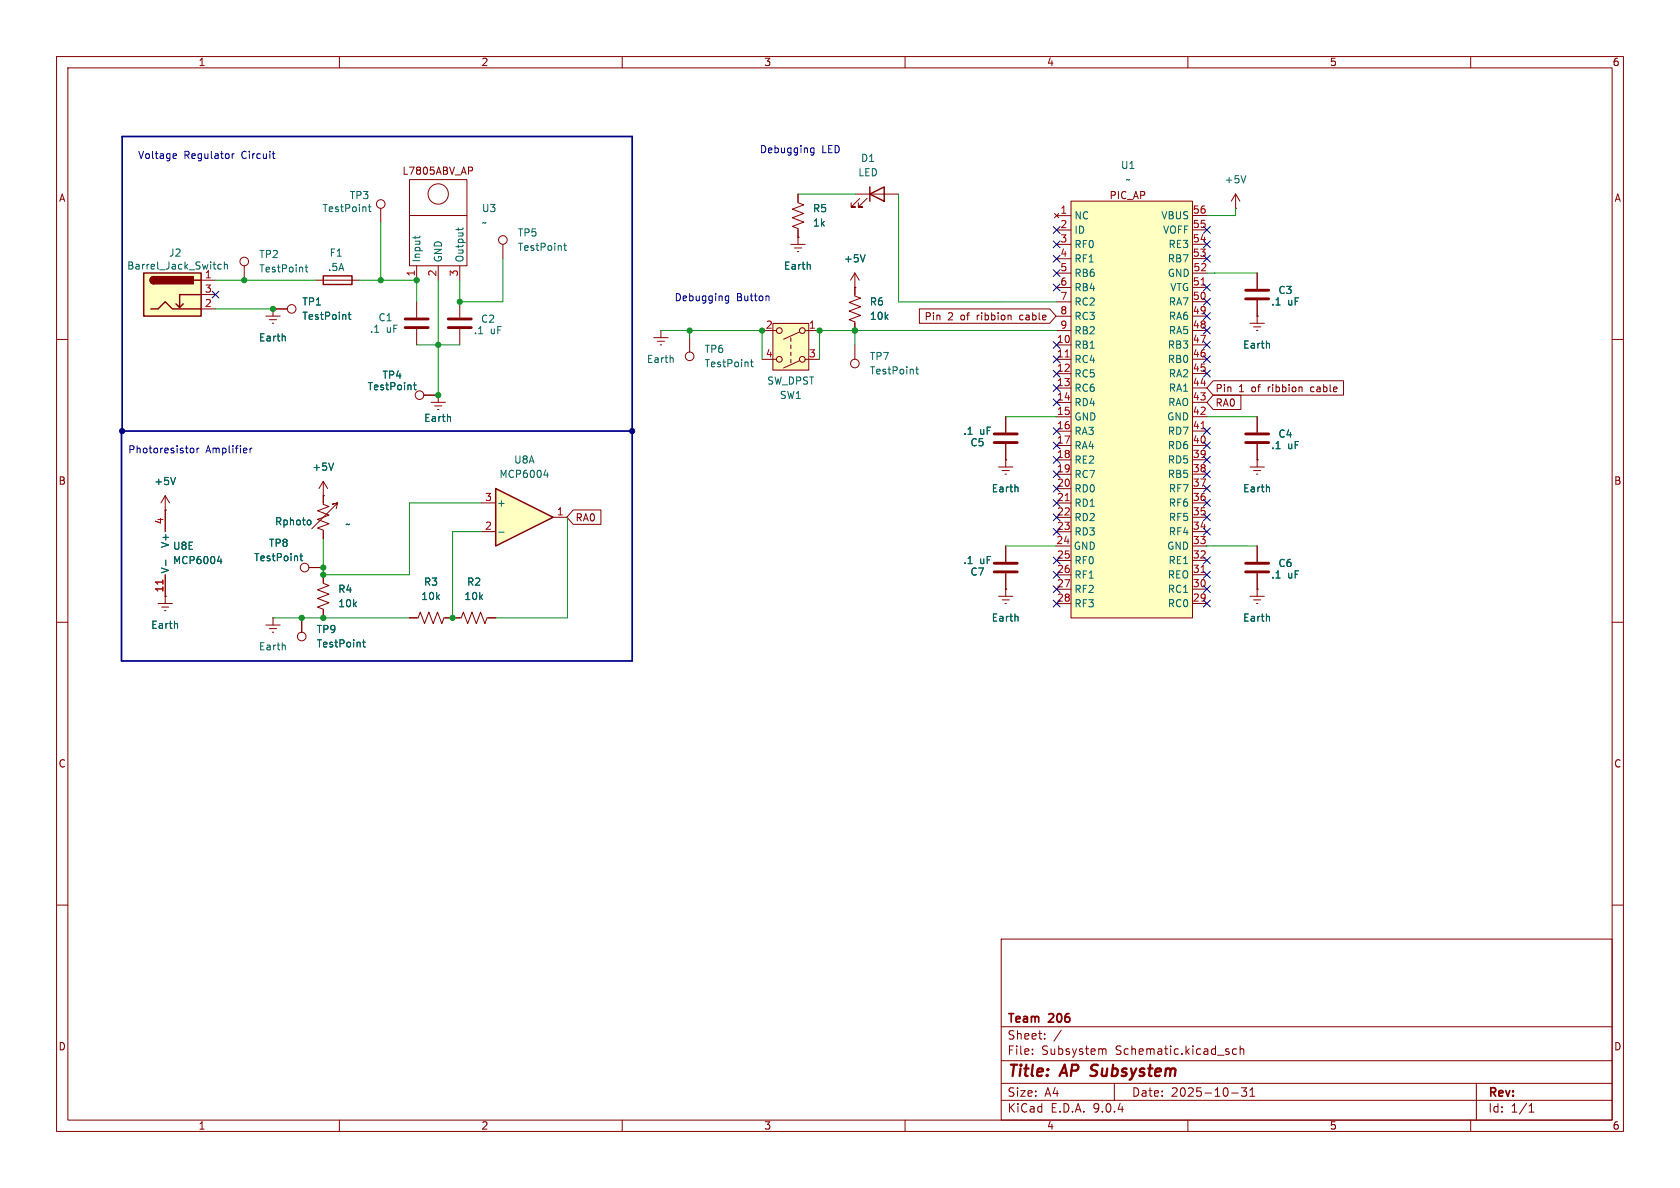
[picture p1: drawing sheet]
<svg xmlns="http://www.w3.org/2000/svg" width="297mm" height="210mm" viewBox="0 0 297 210" stroke-linecap="round" stroke-linejoin="round" font-family="sans-serif">
<g fill="none" stroke="#840000" stroke-width=".18">
<path d="M10 10h277v190h-277zM12 12h273v186h-273zM60 10v2M110 10v2M160 10v2M210 10v2M260 10v2M218.4 36.8h.1M218.4 34.3l-.7 1.3M218.4 34.3l.8 1.3M218.4 34.3v2.5M10 60h2"/>
<path d="M285 60h2M57.1 85.1v4.1l1.1 .3-2.1 .8 2.1 .8-2.1 .7 2.1 .8-2.1 .7 1 .4v1.6M57.1 87.6h.1M57.1 85.1l-.7 1.3M57.1 85.1l.8 1.3M59.4 89.9l.3-1-1 .3 1-.3-4.6 4.6M10 110h2M54.6 100.3h2.5M72.4 109.2h1.5l.4-1 .8 2 .7-2 .8 2 .7-2 .8 2 .4-1h1.5M285 110h2M10 160h2M177 166h108v32h-108z"/>
<path d="M285 160h2M60 198v2M110 198v2M160 198v2M177 194.5h108M177 191.5h108M177 187.5h108M177 181.5h108M182.5 186.3v.1M182.5 185.5v.1M184.7 183.6v.1M184.7 182.8v.1"/>
<path d="M187.6 182.1l-1.3 2M195 185.5h.5v.9M197 191.5v3M210 198v2M217.7 193.2h1.2M218.6 185.5l-.4-.1-.3 .3v.4l.1 .2h.6M219.2 185.5l.3-.1 .3 .1 .1 .9M219.2 184.9v1.5M219.5 192.3h.9l-.5 .6 .4 .1v.7l-.2 .1h-.4l-.2-.1M221 193.8h.8M221 192.7l.4-.4v1.5M260 198v2"/>
<path d="M261 191.5v6.5M270.3 196.6h.9M270.3 195.5l.4-.4v1.5"/>
<circle cx="53.8" cy="100.3" r=".76"/>
</g>
<path d="M192.7 190.1l.3 .1M193.1 188.4l-.2 .2 .1 .4" fill="none" stroke="#840000" stroke-width=".4"/>
<path d="M220.3 31.1l-.5 1.2M53 98.3h.5M53.2 97.9v1.1l.3 .1M54.7 91.9l.3 .3v.3l-.3 .3M59 81.9l-.5 1.2" fill="none" stroke="#006464" stroke-width=".18"/>
<path d="M189.3 35.6h21.5v73.6h-21.5z" fill="#ffffc2"/>
<g fill="none" stroke="#840000" stroke-width=".18">
<path d="M67.3 36.8v2.6M186.4 37.7l.8 .8M186.8 38.1h2.5M187.2 37.7l-.8 .8M189.3 35.6h21.5v73.6h-21.5zM210.8 38.1h2.6M186.8 40.7h2.5M186.8 43.2h2.5M186.8 45.7h2.5M186.8 48.3h2.5M186.8 50.8h2.5M186.8 53.4h2.5"/>
<path d="M186.8 55.9h2.5M186.8 58.4h2.5M210.8 40.6h2.6M210.8 43.2h2.6M210.8 53.3h2.6M210.8 58.4h2.6M210.8 45.7h2.6M210.8 50.8h2.6M210.8 55.9h2.6M210.9 48.3h2.6M186.8 61h2.5M186.8 63.5h2.5"/>
<path d="M186.8 66.1h2.5M186.8 68.6h2.5M186.8 71.1h2.5M186.8 73.7h2.5M186.8 76.2h2.5M186.8 78.8h2.5M210.8 63.5h2.6M210.8 68.6h2.6M210.8 73.7h2.6M210.8 78.7h2.6M210.8 61h2.6M210.8 66h2.6"/>
<path d="M210.8 71.1h2.6M210.8 76.2h2.6M222.2 73.7v2.8M222.2 78.5v2.8M29.2 90.2h.1M29.2 87.6v6.4M29.2 87.6l-.8 1.3M29.2 87.6l.8 1.3M186.7 96.5h2.5M186.8 81.3h2.5M186.8 83.8h2.5M186.8 86.4h2.5"/>
<path d="M186.8 88.9h2.5M186.8 91.5h2.5M186.8 94h2.5M186.8 99.1h2.5M210.8 96.5h2.6M210.8 83.8h2.6M210.8 86.4h2.6M210.8 91.4h2.6M210.8 81.3h2.6M210.8 88.9h2.6M210.8 94h2.6M210.8 99.1h2.6"/>
<path d="M27.9 106.7h2.6M28.6 107.3h1.2M29.1 108h.2M29.2 105.4h.1M29.2 101.6v5.1M186.8 101.6h2.5M186.8 104.2h2.5M186.8 106.7h2.5M210.8 101.6h2.6M210.8 106.7h2.6M210.8 104.1h2.6"/>
<circle cx="67.3" cy="36.1" r=".76"/>
</g>
<path d="M212.3 50.4h.8M188.3 63.1h.7M212.3 75.8h.8M188.3 88.5h.7M28.8 102.5v.8M212.3 101.2h.8" fill="none" stroke="#a90000" stroke-width=".18"/>
<path d="M220.2 76.7h4.1M220.2 78.2h4.1" fill="none" stroke="#840000" stroke-width=".51"/>
<path d="M65.1 36.6h.5M65.3 36.1v1.1l.3 .2M29.3 99v1M31 84.4l-.4 1.3M38.5 99.2h.7M39.1 98.8v.8M31.3 110.3l.1 .8" fill="none" stroke="#006464" stroke-width=".18"/>
<path d="M136.6 57.2h6.4v8.2h-6.4z" fill="#ffffc2"/>
<g fill="none" stroke="#840000" stroke-width=".18">
<path d="M134.7 58.4h2.6M136.6 57.2h6.4v8.2h-6.4zM139.8 59.7v.6M139.8 43.2h2.5M140.4 43.8h1.3M141 44.5h.2M141.1 41.9h.1M141.1 41.9v1.3M141.3 58.7l-2.8 1.3M142.3 58.4h2.6M221 57.2h2.5M221.6 57.8h1.3"/>
<path d="M222.1 58.4h.3M222.2 55.9h.1M222.2 48.3v2.8M222.2 53.1v4.1M134.7 63.5h2.6M139.8 61v.6M139.8 62.3v.6M139.8 63.5v.7M141.3 63.8l-2.8 1.2M142.3 63.5h2.6M176.5 82.6h2.6M177.2 83.2h1.2"/>
<path d="M177.7 83.8h.2M177.8 81.3h.1M177.8 81.3v1.3M80 109.2h1.5l.4-1 .8 2 .7-2 .8 2 .8-2 .7 2 .4-1h1.5"/>
<circle cx="137.8" cy="58.4" r=".51"/>
<circle cx="141.8" cy="58.4" r=".51"/>
<circle cx="137.8" cy="63.5" r=".51"/>
<circle cx="141.8" cy="63.5" r=".51"/>
</g>
<path d="M143.2 46.8l.1 .8M224.4 60.8v.7M179.9 86.2l.1 .7" fill="none" stroke="#006464" stroke-width=".18"/>
<path d="M220.2 51.3h4.1M220.2 52.8h4.1" fill="none" stroke="#840000" stroke-width=".51"/>
<path d="M87.6 86.4l10.2 5-10.2 5.1z" fill="#ffffc2"/>
<path d="M153.8 34.3l2.5-1.3v2.6zM153.8 33v2.6M57.1 48.8h5.1v1.5h-5.1zM87.6 86.4l10.2 5-10.2 5.1z" fill="none" stroke="#840000" stroke-width=".25"/>
<g fill="none" stroke="#840000" stroke-width=".18">
<path d="M141.1 34.3v1.5l1 .4-2 .8 2 .7-2 .8 2 .8-2 .7 1 .4v1.5M151.2 34.3h7.7M152 35.1l-1.5 1.5h.7h-.7v-.8M153.3 35.1l-1.6 1.5h.8h-.8v-.8M43.2 47v2.5M55.9 49.5h7.6M73.7 53.3v2.8M73.7 58.2v2.8M88.9 43.2v2.5M151.1 50.8h.1M151.1 48.3v4l1 .4-2 .8 2 .7-2 .8 2 .8-2 .7 1 .4v1.5M151.1 48.3l-.7 1.2"/>
<path d="M151.1 48.3l.8 1.2M74.9 69.9h2.6M151.1 61v2.5M177.8 73.7v2.8M177.8 78.5v2.8M85.1 88.9h2.5M85.1 94h2.5M97.8 91.4h2.5M177.8 96.5v2.8M47 110.5h2.5M47.6 111.1h1.3M48.1 111.8h.3"/>
<path d="M48.3 109.2h.1M48.3 109.2v1.3M53.3 109.2v2.6M57.1 101.6v1.5l1.1 .4-2.1 .8 2.1 .7-2.1 .8 2.1 .8-2.1 .7 1 .4v1.5M176.5 105.4h2.6M177.2 106h1.2M177.7 106.7h.2M177.8 104.1h.1M177.8 101.3v4.1M221 105.4h2.5M221.6 106h1.3M222.1 106.7h.3"/>
<path d="M222.2 104.1h.1M222.2 104.1v1.3"/>
<circle cx="43.2" cy="46.2" r=".76"/>
<circle cx="88.9" cy="42.4" r=".76"/>
<circle cx="74.2" cy="69.8" r=".76"/>
<circle cx="151.1" cy="64.3" r=".76"/>
<circle cx="53.3" cy="112.5" r=".76"/>
</g>
<g fill="none" stroke="#006464" stroke-width=".18">
<path d="M53.9 47.2h.5M54.1 46.8v1.1l.3 .2M99.7 43.4h.4M99.8 43v1.1l.3 .2M152.9 45l-.4 1.3M73.1 68.1h.5M73.3 67.6v1.1l.3 .2M161.9 65.3h.5M162.1 64.8v1.1l.3 .2M88.2 94.1h.9M96.2 84h.7M96.8 83.6v.8"/>
<path d="M50.4 114.1v.8M64.1 113.5h.5M64.3 113.1v1.1l.3 .2M179.9 109l.1 .8M224.4 109v.8"/>
</g>
<path d="M71.6 57.9h4.1M71.6 56.4h4.1M175.8 78.2h4M175.8 76.7h4M175.8 99.6h4M175.8 101.1h4" fill="none" stroke="#840000" stroke-width=".51"/>
<path d="M25.4 48.3h10.2v7.6h-10.2z" fill="#ffffc2"/>
<path d="M25.4 48.3h10.2v7.6h-10.2zM26.7 54.6h1.2l1.3-1.3 1.3 1.3h5.1M27.2 48.9a.64 .64 0 0 0-.7 .6 .64 .64 0 0 0 .7 .7M32.4 53.7l-.7 .7M34.3 49.5h1.3M35.6 52.1h-3.9v2.3l-.6-.7" fill="none" stroke="#840000" stroke-width=".25"/>
<g fill="#840000" stroke="#840000" stroke-width=".25">
<path d="M26.7 49.1l.5-.2v1.3a.63 .63 0 0 1-.6-.4 .63 .63 0 0 1 .1-.7z"/>
<path d="M27.2 48.9h7v1.3h-7z"/>
</g>
<g fill="none" stroke="#840000" stroke-width=".18">
<path d="M72.4 31.8h10.1v15.2h-10.1zM72.4 38.1h10.1M83.3 29.5l.2 .3v.3l-.2 .1M141.1 34.3v1.3M35.6 49.5h2.5M35.6 52.1h2.5M35.6 54.6h2.5M47 55.9h2.5M47.6 56.5h1.3M48.1 57.2h.3M48.3 54.6h.1M48.3 54.6h2.5"/>
<path d="M48.3 54.6v1.3M73.7 47v2.5M77.5 47v2.5M81.3 47v2.5M81.3 53.3v2.8M81.3 58.2v2.8M115.6 59.7h2.5M116.8 58.4h.1M116.8 58.4v1.3M121.9 59.7v2.5M141.1 41.9h.1M141.1 40.7v1.2"/>
<path d="M151.1 50.8h.1M151.1 50.8v1.3M151.1 57.2v1.2M162.5 54.6h23.1l1.1 1.3-1.1 1.3h-23.1zM222.2 55.9h.1M222.2 48.3v2.8M222.2 53.1v2.8M74.9 69.9h2.6M76.2 71.1h2.5M76.8 71.8h1.3M77.3 72.4h.3M77.5 69.9h.1"/>
<path d="M77.5 69.9v1.2M116.2 60.3h1.3M116.7 61h.3M177.8 73.7v2.8M177.8 78.5v2.8M214.5 67.3h23v2.6h-23l-1.1-1.3zM214.5 69.8h4.9v2.6h-4.9l-1.1-1.3zM222.2 73.7v2.8M222.2 78.5v4.1M29.2 90.2h.1M29.2 90.2v3.8M57.1 87.6h.1"/>
<path d="M57.1 87.6v1.3M57.1 94v1.3M101.3 90.1h4.9v2.6h-4.9l-1.1-1.3zM177.8 81.3h.1M177.8 96.5v2.8M221 82.6h2.5M221.6 83.2h1.3M222.1 83.8h.3M222.2 81.3h.1M222.2 96.5v2.8M29.2 105.4h.1M29.2 101.6v3.8"/>
<path d="M53.3 109.2v2.6M54.6 100.3h2.5M57.1 101.6v1.3M57.1 108v1.2M72.4 109.2h1.3M78.7 109.2h2.6M86.4 109.2h1.2M177.8 104.1h.1M177.8 101.3v2.8M222.2 104.1h.1M222.2 101.3v2.8"/>
<circle cx="77.5" cy="34.3" r="1.8"/>
<circle cx="51.6" cy="54.6" r=".76"/>
<circle cx="121.9" cy="63" r=".76"/>
</g>
<g fill="none" stroke="#006464" stroke-width=".18">
<path d="M39.1 46.8l-.3-.1-.3 .3 .1 .5h.5M39.7 46.8l.1-.1 .3 .1 .1 .8M39.7 46.3v1.3M50.4 59.5v.8M61.6 55.6h.4M61.7 55.2v1.1l.3 .2M73.4 41.7v.5M74.2 41.7v.3M81 40.3v.5M81.9 40.3l-.2 .3h-1.1M143.2 46.8l.1 .8M152.9 45l-.4 1.3"/>
<path d="M73.1 68.1h.5M73.3 67.6v1.1l.3 .2M79.6 73.7v.8M119 63.3v.8M132.7 64h.5M132.9 63.6v1.1l.3 .1M224.4 60.8v.7M29.3 99v1M31 84.4l-.4 1.3M38.5 99.2h.7M39.1 98.8v.8M53 98.3h.5"/>
<path d="M53.2 97.9v1.1l.3 .1M54.7 91.9l.3 .3v.3l-.3 .3M59 81.9l-.5 1.2M179.9 86.2l.1 .7M224.4 86.2v.7M31.3 110.3l.1 .8M64.1 113.5h.5M64.3 113.1v1.1l.3 .2M179.9 109l.1 .8M224.4 109v.8"/>
</g>
<path d="M79.2 56.4h4.1M79.2 57.9h4.1M220.2 99.6h4.1M220.2 101.1h4.1" fill="none" stroke="#840000" stroke-width=".51"/>
<path d="M21.6 76.2v-52.1h90.2v92.7h-90.3v-40.6h90.3" fill="none" stroke="#000084" stroke-width=".3"/>
<g fill="none" stroke="#009600" stroke-width=".18">
<path d="M67.3 39.4v10.1M141.1 34.3h10.1M158.9 34.3v19.1h27.9M218.4 36.8v1.3h-5M38.1 49.5h17.8M38.1 54.6h10.2M63.5 49.5h10.2v3.8M77.5 49.5v20.4M88.9 45.7v7.6h-7.6v-3.8M116.8 58.4h17.9v5.1M121.9 58.4v1.3M151.1 58.4v2.6"/>
<path d="M186.7 58.4h.1M186.8 58.4h-41.9v5.1M214.7 48.3h.1M222.2 48.3h-8.7M73.7 61h7.6M177.8 73.7h8.9M213.4 73.7h8.8M85.1 88.9h-12.7v12.7h-15.3v-6.3M85.1 94h-5.1v15.2M100.3 91.4v17.8h-12.7M177.8 96.5h8.9M213.3 96.5h.1"/>
<path d="M213.3 96.5h8.9M48.3 109.2h24.1"/>
</g>
<g fill="none" stroke="#000084" stroke-width=".18">
<path d="M37.5 51.5l1.2 1.2M38.7 51.5l-1.2 1.2M186.2 50.2l1.2 1.2M186.2 40.1l1.2 1.2M186.2 42.6l1.2 1.2M186.2 45.1l1.2 1.2M186.2 47.7l1.2 1.2M187.4 50.2l-1.2 1.2M187.4 40.1l-1.2 1.2M187.4 42.6l-1.2 1.2M187.4 45.1l-1.2 1.2M187.4 47.7l-1.2 1.2"/>
<path d="M212.8 57.8l1.2 1.2M212.8 55.3l1.2 1.2M212.8 52.7l1.2 1.2M212.8 50.2l1.2 1.2M212.8 45.1l1.2 1.2M212.8 42.6l1.2 1.2M212.8 40l1.2 1.2M214 57.8l-1.2 1.2M214 55.3l-1.2 1.2M214 52.7l-1.2 1.2M214 50.2l-1.2 1.2M214 45.1l-1.2 1.2"/>
<path d="M214 42.6l-1.2 1.2M214 40l-1.2 1.2M186.2 68l1.2 1.2M186.2 65.5l1.2 1.2M186.2 70.5l1.2 1.2M186.2 60.4l1.2 1.2M186.2 62.9l1.2 1.2M186.2 75.6l1.2 1.2M186.2 78.2l1.2 1.2M187.4 68l-1.2 1.2M187.4 65.5l-1.2 1.2M187.4 70.5l-1.2 1.2"/>
<path d="M187.4 60.4l-1.2 1.2M187.4 62.9l-1.2 1.2M187.4 75.6l-1.2 1.2M187.4 78.2l-1.2 1.2M212.8 60.4l1.2 1.2M212.8 75.6l1.2 1.2M212.8 62.9l1.2 1.2M212.8 65.4l1.2 1.2M212.8 78.1l1.2 1.2M214 60.4l-1.2 1.2M214 75.6l-1.2 1.2M214 62.9l-1.2 1.2"/>
<path d="M214 65.4l-1.2 1.2M214 78.1l-1.2 1.2M186.2 83.2l1.2 1.2M186.2 80.7l1.2 1.2M186.2 85.8l1.2 1.2M186.2 90.9l1.2 1.2M186.2 93.4l1.2 1.2M186.2 88.3l1.2 1.2M186.2 98.5l1.2 1.2M187.4 83.2l-1.2 1.2M187.4 80.7l-1.2 1.2M187.4 85.8l-1.2 1.2"/>
<path d="M187.4 90.9l-1.2 1.2M187.4 93.4l-1.2 1.2M187.4 88.3l-1.2 1.2M187.4 98.5l-1.2 1.2M212.8 90.8l1.2 1.2M212.8 98.5l1.2 1.2M212.8 85.8l1.2 1.2M212.8 88.3l1.2 1.2M212.8 83.2l1.2 1.2M212.8 80.7l1.2 1.2M212.8 93.4l1.2 1.2M214 90.8l-1.2 1.2"/>
<path d="M214 98.5l-1.2 1.2M214 85.8l-1.2 1.2M214 88.3l-1.2 1.2M214 83.2l-1.2 1.2M214 80.7l-1.2 1.2M214 93.4l-1.2 1.2M186.2 101l1.2 1.2M186.2 106.1l1.2 1.2M186.2 103.6l1.2 1.2M187.4 101l-1.2 1.2M187.4 106.1l-1.2 1.2M187.4 103.6l-1.2 1.2"/>
<path d="M212.8 106.1l1.2 1.2M212.8 101l1.2 1.2M212.8 103.5l1.2 1.2M214 106.1l-1.2 1.2M214 101l-1.2 1.2M214 103.5l-1.2 1.2"/>
</g>
<g fill="none" stroke="#0000c2" stroke-width=".18">
<path d="M30.8 27.2h.3l.1 .3-.6 .1M31.1 28h-.3M41.1 27.2v.8M41.4 27.2l-.3 .2M48.1 27.2h.5M48.4 28h.2M143.3 26.8l.2 .2 .4-.1M143.9 26.2v1l-.2 .2h-.3M143.9 26.2h-.4l-.2 .2M128.2 52.9l.3 .3 .3-.1M128.8 52.3v1l-.2 .3-.3-.1M128.8 52.4l-.3-.1-.3 .3"/>
<path d="M135.8 52.3l.2 .2v.7M33.7 79.3l.3-.1 .3 .3v.3l-.3 .3-.3-.1-.1-.2zM34.8 79.2v.9M35.2 79.2l-.4 .3M44.2 79.2v.9M44.6 79.2l-.4 .3"/>
</g>
<path d="M28.8 102.5v.8" fill="none" stroke="#a90000" stroke-width=".18"/>
<g fill="#000084" stroke="#000084" stroke-width=".18">
<circle cx="21.6" cy="76.2" r=".46"/>
<circle cx="111.8" cy="76.2" r=".46"/>
</g>
<g fill="#009600" stroke="#009600" stroke-width=".18">
<circle cx="53.3" cy="109.2" r=".46"/>
<circle cx="57.1" cy="109.2" r=".46"/>
<circle cx="80" cy="109.2" r=".46"/>
<circle cx="57.1" cy="101.6" r=".46"/>
<circle cx="57.1" cy="100.3" r=".46"/>
<circle cx="67.3" cy="49.5" r=".46"/>
<circle cx="43.2" cy="49.5" r=".46"/>
<circle cx="48.3" cy="54.6" r=".46"/>
<circle cx="144.9" cy="58.4" r=".46"/>
<circle cx="134.7" cy="58.4" r=".46"/>
<circle cx="121.9" cy="58.4" r=".46"/>
<circle cx="73.7" cy="49.5" r=".46"/>
<circle cx="77.5" cy="61" r=".46"/>
<circle cx="77.5" cy="69.9" r=".46"/>
<circle cx="81.3" cy="53.3" r=".46"/>
<circle cx="151.1" cy="58.4" r=".46"/>
</g>
<g font-size="2.8" fill="#840000">
<text x="178" y="190.9">Title:</text>
<text x="187.7" y="190.9">AP</text>
<text x="193.7" y="190.9">Subsystem</text>
</g>
<g font-size="2.1" fill="#840000">
<text x="178" y="184">Sheet:</text>
<text x="178" y="181.2">Team</text>
<text x="185.5" y="181.2">206</text>
<text x="178" y="186.7">File:</text>
<text x="184.1" y="186.7">Subsystem</text>
<text x="197.2" y="186.7">Schematic.kicad_sch</text>
<text x="178" y="196.9">KiCad</text>
<text x="178" y="194.1">Size:</text>
<text x="184.7" y="194.1">A4</text>
<text x="185.7" y="196.9">E.D.A.</text>
<text x="193.3" y="196.9">9.0.4</text>
<text x="200" y="194.1">Date:</text>
<text x="207" y="194.1">2025-10-31</text>
<text x="263" y="194.3">Rev:</text>
<text x="263" y="196.9">Id:</text>
<text x="267.1" y="196.9">1/1</text>
</g>
<g font-size="1.8" fill="#840000">
<text x="35" y="11.9">1</text>
<text x="85" y="11.9">2</text>
<text x="135" y="11.9">3</text>
<text x="185" y="11.9">4</text>
<text x="235" y="11.9">5</text>
<text x="285" y="11.9">6</text>
<text x="10.3" y="35.9">A</text>
<text x="71" y="31.1">L7805ABV_AP</text>
<text x="196.1" y="35.4">PIC_AP</text>
<text x="285.3" y="35.9">A</text>
<text x="163.3" y="56.8">Pin</text>
<text x="167.5" y="56.8">2</text>
<text x="169.9" y="56.8">of</text>
<text x="173" y="56.8">ribbion</text>
<text x="180.7" y="56.8">cable</text>
<text x="214.8" y="69.5">Pin</text>
<text x="219" y="69.5">1</text>
<text x="221.4" y="69.5">of</text>
<text x="224.4" y="69.5">ribbion</text>
<text x="232.2" y="69.5">cable</text>
<text x="214.8" y="72.1">RA0</text>
<text x="10.3" y="85.9">B</text>
<text x="285.3" y="85.9">B</text>
<text x="101.7" y="92.4">RA0</text>
<text x="10.3" y="135.9">C</text>
<text x="285.3" y="135.9">C</text>
<text x="10.3" y="185.9">D</text>
<text x="285.3" y="185.9">D</text>
<text x="35" y="199.9">1</text>
<text x="85" y="199.9">2</text>
<text x="135" y="199.9">3</text>
<text x="185" y="199.9">4</text>
<text x="235" y="199.9">5</text>
<text x="285" y="199.9">6</text>
</g>
<g font-size="1.8" fill="#0000c2">
<text x="24.3" y="28.3">Voltage</text>
<text x="32.5" y="28.3">Regulator</text>
<text x="42.8" y="28.3">Circuit</text>
<text x="134.2" y="27.3">Debugging</text>
<text x="145.3" y="27.3">LED</text>
<text x="119.2" y="53.4">Debugging</text>
<text x="130.2" y="53.4">Button</text>
<text x="22.6" y="80.3">Photoresistor</text>
<text x="36.4" y="80.3">Amplifier</text>
</g>
<g font-size="1.8" fill="#006464">
<text x="152.1" y="28.8">D1</text>
<text x="61.7" y="35.4">TP3</text>
<text x="151.6" y="31.4">LED</text>
<text x="198.1" y="30.1">U1</text>
<text x="198.9" y="32.6">~</text>
<text x="216.4" y="32.6">+5V</text>
<text x="56.9" y="37.7">TestPoint</text>
<text x="85.1" y="40.2">~</text>
<text x="85.1" y="37.7">U3</text>
<text x="143.6" y="37.7">R5</text>
<text x="143.6" y="40.3">1k</text>
<text x="189.8" y="39">NC</text>
<text x="189.8" y="41.5">ID</text>
<text x="205.2" y="39">VBUS</text>
<text x="205.5" y="41.5">VOFF</text>
<text x="22.4" y="47.9">Barrel_Jack_Switch</text>
<text x="29.8" y="45.6">J2</text>
<text x="45.7" y="45.8">TP2</text>
<text x="58.2" y="45.6">F1</text>
<text x="74.5" y="46.5" transform="rotate(-90 74.5 46.5)">Input</text>
<text x="78.3" y="46.5" transform="rotate(-90 78.3 46.5)">GND</text>
<text x="82.1" y="46.5" transform="rotate(-90 82.1 46.5)">Output</text>
<text x="91.4" y="42">TP5</text>
<text x="91.4" y="44.6">TestPoint</text>
<text x="138.5" y="47.9">Earth</text>
<text x="149.1" y="46.6">+5V</text>
<text x="189.8" y="44.1">RF0</text>
<text x="189.8" y="46.6">RF1</text>
<text x="206.4" y="46.6">RB7</text>
<text x="206.5" y="44">RE3</text>
<text x="45.7" y="48.4">TestPoint</text>
<text x="57.9" y="48.1">.5A</text>
<text x="189.8" y="49.1">RB6</text>
<text x="189.8" y="51.7">RB4</text>
<text x="206.3" y="49.1">GND</text>
<text x="206.8" y="51.7">VTG</text>
<text x="225.9" y="52.2">C3</text>
<text x="53.3" y="54.2">TP1</text>
<text x="53.3" y="56.7">TestPoint</text>
<text x="65.3" y="59">.1</text>
<text x="66.8" y="57">C1</text>
<text x="68.3" y="59">uF</text>
<text x="83.7" y="59.3">.1</text>
<text x="84.9" y="57.3">C2</text>
<text x="86.7" y="59.3">uF</text>
<text x="153.7" y="54.2">R6</text>
<text x="153.7" y="56.7">10k</text>
<text x="189.8" y="54.2">RC2</text>
<text x="189.8" y="56.8">RC3</text>
<text x="189.8" y="59.3">RB2</text>
<text x="206.5" y="54.2">RA7</text>
<text x="206.5" y="56.7">RA6</text>
<text x="206.5" y="59.3">RA5</text>
<text x="224.6" y="54.2">.1</text>
<text x="227.6" y="54.2">uF</text>
<text x="45.7" y="60.6">Earth</text>
<text x="114.3" y="64.4">Earth</text>
<text x="124.5" y="62.6">TP6</text>
<text x="124.5" y="65.1">TestPoint</text>
<text x="153.7" y="63.9">TP7</text>
<text x="189.8" y="61.8">RB1</text>
<text x="189.8" y="64.4">RC4</text>
<text x="206.4" y="61.8">RB3</text>
<text x="206.4" y="64.4">RB0</text>
<text x="219.7" y="61.8">Earth</text>
<text x="64.9" y="69.2">TestPoint</text>
<text x="67.5" y="67.2">TP4</text>
<text x="135.5" y="68.2">SW_DPST</text>
<text x="137.8" y="70.7">SW1</text>
<text x="153.7" y="66.4">TestPoint</text>
<text x="189.8" y="66.9">RC5</text>
<text x="189.8" y="69.5">RC6</text>
<text x="206.4" y="72">RAO</text>
<text x="206.5" y="66.9">RA2</text>
<text x="206.5" y="69.4">RA1</text>
<text x="74.9" y="74.8">Earth</text>
<text x="170.2" y="77.1">.1</text>
<text x="173.2" y="77.1">uF</text>
<text x="189.8" y="72">RD4</text>
<text x="189.8" y="74.5">GND</text>
<text x="189.8" y="77.1">RA3</text>
<text x="206.2" y="74.5">GND</text>
<text x="206.4" y="77.1">RD7</text>
<text x="225.9" y="77.6">C4</text>
<text x="55.1" y="83.4">+5V</text>
<text x="90.8" y="82.1">U8A</text>
<text x="171.5" y="79.1">C5</text>
<text x="189.8" y="79.6">RA4</text>
<text x="189.8" y="82.2">RE2</text>
<text x="206.4" y="79.6">RD6</text>
<text x="206.4" y="82.1">RD5</text>
<text x="224.6" y="79.6">.1</text>
<text x="227.6" y="79.6">uF</text>
<text x="27.2" y="86">+5V</text>
<text x="87.8" y="89.8">+</text>
<text x="88.2" y="84.7">MCP6004</text>
<text x="175.2" y="87.2">Earth</text>
<text x="189.8" y="84.7">RC7</text>
<text x="189.8" y="87.2">RD0</text>
<text x="189.8" y="89.8">RD1</text>
<text x="206.4" y="84.7">RB5</text>
<text x="206.5" y="87.2">RF7</text>
<text x="206.5" y="89.8">RF6</text>
<text x="219.7" y="87.2">Earth</text>
<text x="48.5" y="93.1">Rphoto</text>
<text x="61" y="93.5">~</text>
<text x="189.8" y="92.3">RD2</text>
<text x="189.8" y="94.9">RD3</text>
<text x="206.5" y="92.3">RF5</text>
<text x="206.5" y="94.8">RF4</text>
<text x="30.1" y="101.5" transform="rotate(-90 30.1 101.5)">V-</text>
<text x="30.1" y="97" transform="rotate(-90 30.1 97)">V+</text>
<text x="30.5" y="97.4">U8E</text>
<text x="30.5" y="99.9">MCP6004</text>
<text x="44.8" y="99.4">TestPoint</text>
<text x="47.5" y="96.9">TP8</text>
<text x="170.2" y="99.9">.1</text>
<text x="171.5" y="102">C7</text>
<text x="173.2" y="99.9">uF</text>
<text x="189.7" y="97.4">GND</text>
<text x="189.8" y="99.9">RF0</text>
<text x="206.2" y="97.4">GND</text>
<text x="206.5" y="99.9">RE1</text>
<text x="225.9" y="100.4">C6</text>
<text x="59.7" y="105">R4</text>
<text x="59.7" y="107.5">10k</text>
<text x="74.4" y="106.3">10k</text>
<text x="74.9" y="103.7">R3</text>
<text x="82" y="106.3">10k</text>
<text x="82.5" y="103.7">R2</text>
<text x="189.8" y="102.5">RF1</text>
<text x="189.8" y="105">RF2</text>
<text x="189.8" y="107.6">RF3</text>
<text x="206.4" y="102.5">REO</text>
<text x="206.4" y="105">RC1</text>
<text x="206.4" y="107.5">RC0</text>
<text x="224.6" y="102.5">.1</text>
<text x="227.6" y="102.5">uF</text>
<text x="26.6" y="111.4">Earth</text>
<text x="55.9" y="112.1">TP9</text>
<text x="175.2" y="110.1">Earth</text>
<text x="219.7" y="110.1">Earth</text>
<text x="45.7" y="115.2">Earth</text>
<text x="55.9" y="114.7">TestPoint</text>
</g>
<g font-size="1.8" fill="#a90000">
<text x="187.4" y="37.9">1</text>
<text x="187.4" y="40.4">2</text>
<text x="210.8" y="37.8">56</text>
<text x="210.8" y="40.4">55</text>
<text x="187.4" y="42.9">3</text>
<text x="187.4" y="45.5">4</text>
<text x="210.8" y="42.9">54</text>
<text x="210.8" y="45.5">53</text>
<text x="36.1" y="49.3">1</text>
<text x="36.1" y="51.8">3</text>
<text x="73.4" y="49" transform="rotate(-90 73.4 49)">1</text>
<text x="77.2" y="49" transform="rotate(-90 77.2 49)">2</text>
<text x="81" y="49" transform="rotate(-90 81 49)">3</text>
<text x="187.4" y="48">5</text>
<text x="187.4" y="50.6">6</text>
<text x="187.4" y="53.1">7</text>
<text x="210.8" y="50.5">51</text>
<text x="210.8" y="53.1">50</text>
<text x="210.9" y="48">52</text>
<text x="36.1" y="54.4">2</text>
<text x="135.3" y="58.2">2</text>
<text x="142.9" y="58.2">1</text>
<text x="187.4" y="55.6">8</text>
<text x="187.4" y="58.2">9</text>
<text x="210.8" y="55.6">49</text>
<text x="210.8" y="58.2">48</text>
<text x="135.3" y="63.3">4</text>
<text x="142.9" y="63.3">3</text>
<text x="186.8" y="60.7">10</text>
<text x="186.8" y="63.3">11</text>
<text x="186.8" y="65.8">12</text>
<text x="210.8" y="60.7">47</text>
<text x="210.8" y="63.2">46</text>
<text x="210.8" y="65.8">45</text>
<text x="186.8" y="68.3">13</text>
<text x="186.8" y="70.9">14</text>
<text x="210.8" y="68.3">44</text>
<text x="210.8" y="70.9">43</text>
<text x="186.8" y="76">16</text>
<text x="210.8" y="73.4">42</text>
<text x="210.8" y="75.9">41</text>
<text x="186.8" y="78.5">17</text>
<text x="186.8" y="81">18</text>
<text x="186.8" y="83.6">19</text>
<text x="210.8" y="78.5">40</text>
<text x="210.8" y="81">39</text>
<text x="210.8" y="83.6">38</text>
<text x="85.7" y="88.6">3</text>
<text x="186.8" y="86.1">20</text>
<text x="186.8" y="88.7">21</text>
<text x="210.8" y="86.1">37</text>
<text x="210.8" y="88.6">36</text>
<text x="29" y="92.8" transform="rotate(-90 29 92.8)">4</text>
<text x="85.7" y="93.7">2</text>
<text x="98.4" y="91.2">1</text>
<text x="186.8" y="91.2">22</text>
<text x="186.8" y="93.7">23</text>
<text x="210.8" y="91.2">35</text>
<text x="210.8" y="93.7">34</text>
<text x="186.6" y="96.3">24</text>
<text x="186.8" y="98.8">25</text>
<text x="186.8" y="101.4">26</text>
<text x="210.8" y="98.8">32</text>
<text x="210.8" y="101.3">31</text>
<text x="29" y="104.8" transform="rotate(-90 29 104.8)">11</text>
<text x="186.8" y="103.9">27</text>
<text x="186.8" y="106.4">28</text>
<text x="210.8" y="103.9">30</text>
<text x="210.8" y="106.4">29</text>
</g>
<g font-size="1.8" fill="#009600">
<text x="186.8" y="73.4">15</text>
<text x="210.8" y="96.3">33</text>
</g>
</svg>
